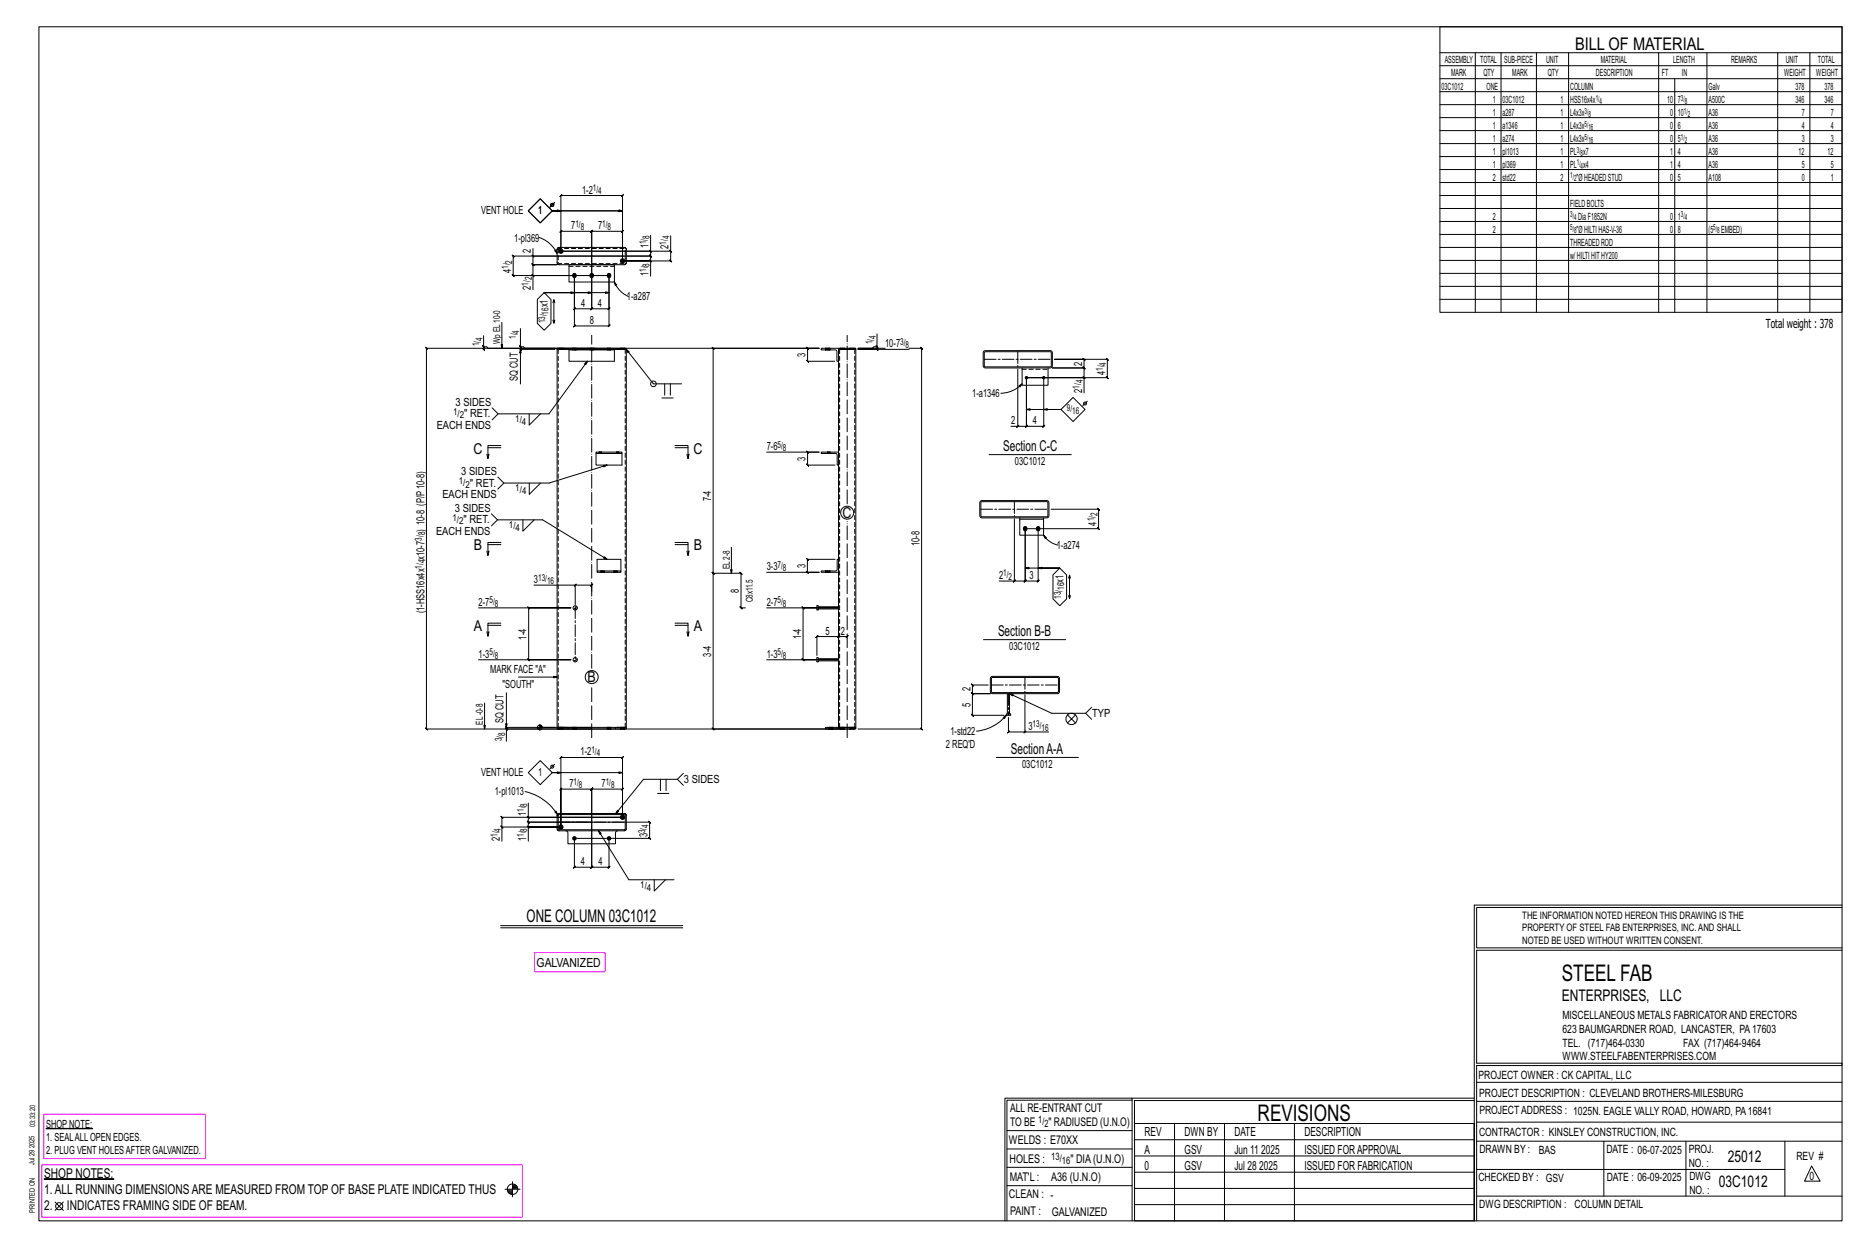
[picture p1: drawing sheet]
<svg xmlns="http://www.w3.org/2000/svg" width="914mm" height="610mm" viewBox="0 0 914 610" stroke-linecap="round" stroke-linejoin="round" font-family="sans-serif">
<g fill="#000" stroke="#000" stroke-width=".49">
<path d="M23 552h22zM22 577h34z"/>
<circle cx="275" cy="123" r="1.1"/>
<circle cx="281" cy="135" r="1"/>
<circle cx="290" cy="135" r="1"/>
<circle cx="298" cy="135" r="1"/>
<circle cx="305" cy="128" r="1.1"/>
<circle cx="502" cy="185" r=".6"/>
<circle cx="511" cy="185" r=".6"/>
<circle cx="502" cy="259" r="1"/>
<circle cx="508" cy="259" r="1"/>
<circle cx="305" cy="400" r="1.1"/>
<circle cx="275" cy="405" r="1.1"/>
<circle cx="281" cy="410" r=".9"/>
<circle cx="298" cy="410" r=".9"/>
</g>
<g fill="none" stroke="#000" stroke-width=".49">
<path d="M19 13h883v584h-883zM705 13h197v140h-197zM705 26h197M705 32h197M705 39h197M722 26v127M735 26v127M752 26v127M768 26v127M812 26v127M820 39v114M836 26v127"/>
<path d="M870 26v127M886 26v127M705 45h197M705 51h197M705 58h197M705 64h197M705 70h197M705 77h197M264 97l6 6-6 6-5-6zM271 99l-2 2M705 83h197M705 89h197"/>
<path d="M705 96h197M264 116a15 15 0 0 1 9 8M275 103h-5h35M318 115v8h-43v-27h-1l1-1v1h30h-1l1-1v1v32v-15l-1 1 1-1h-15l-1 1 1-1v12M328 115v8h-53v-10l-1 1 1-1h15l-1 1 1-1v12h28l1 1-1-1v3M705 102h197M705 108h197M705 115h197M251 125h39v26l-1 1 1-1h-9h1l-1 1v-1v-16v24v1l1-1h-1h17v1l1-1h-1v-24h-47h1l-1-1v1v-10l1 1zM260 125l1 1zM260 134l1 1zM261 122v3h29"/>
<path d="M261 125v5l-1-1 1 1h12h-12l-1-1 1 1v5M272 123v-1l1 2zM273 128v1M273 122h.1M273 129l1 1M273 121h33l1 1v6l-1 2h-32l-1-2v-6zM274 121l-1 1M279 130h22v8h-22zM290 125v26l-1 1 1-1h8v1l1-1h-1v-16h-37v7M301 138l1 1-1 1zM301 138a13 13 0 0 0 7 7M306 121h.1"/>
<path d="M306 129v1M306 121l1 1M307 128l-1 1M318 127l1 1zM318 122l1 1zM318 123v2l1 1-1-1h-28M328 122l1 1zM328 123v5v-1l1 1h-1h-23h13v7M705 121h197M705 127h197M705 134h197M246 158v12"/>
<path d="M263 147l3-4 4 4v11l-4 4-3-4zM266 143h15M271 148v-1l1 1M271 157v1M271 147v11l1-1M290 143h-24h32M705 140h197M705 146h197M236 169l1 1zM237 164v6h1h1h53M237 170v1l-1-1 1 1M254 169l1 1z"/>
<path d="M255 161v9h1h1h15M255 170v1l-1-1 1 1h17M255 171v17M273 171v186h5M274 170h.1M274 171h.1M274 170v1h5h-6M276 170h.1M276 171h.1M279 170h22v1h-22zM279 171v6h22v-6M279 170h-6v1"/>
<path d="M288 177l-19 25h-25l-3-2M301 170h5v1h-5h6M304 170h.1M304 171h.1M306 170h1v1M306 170h.1M306 171h.1M307 171v185h-5M307 171l13 17h14M401 170h-6l1 1-1-1v7v-1l1 1h-1h14M401 170h-52l1 1-1-1v110l1 1-1-1M401 170h-192h-1l1 1v-1v187l-1-1 1 1h204"/>
<path d="M404 170h.1M404 171h.1M406 170h.1M406 171h.1M410 170h-8v1h7l1 6M410 171h9v185h-9zM411 170h.1M411 171h.1M412 170h6v1h-6zM412 170h-2v1M413 170h.1M413 171h.1"/>
<path d="M416 170h.1M416 171h.1M418 170h1v1M418 170h.1M418 171h.1M429 169l1 1zM429 163v7h-1h-1h-7h13M429 170v1v-1l1 1h-1h-9h25M445 170h6l1 1-1-1v187v-1l1 1h-1h-31M482 172h32l1 1v6l-1 1h-32l-1-1zM482 172h32l1 7h-33zM324 195h6"/>
<path d="M325 188v5M328 188v5M498 181v28h-3M499 189l1-1-1 1zM500 188a15 15 0 0 1-10 4M500 180v8h13v-8M511 185v24v-1l-1 1h1h-9l1-1-1 1v-24v24l1-1-1 1h-4M530 184l1 1zM531 185v-5v1l-1-1h1h-16h16v1l-1-1h1v-4l-1-1 1 1h-15h26v-1l1 1h-1v9v-1l1 1h-1h-40h29v7M532 196l-2 2M239 219h6M244 202l-3 3"/>
<path d="M245 218h-6v6v-2M259 202v6l6-6M330 218h7v6v-2M330 219h7M499 208l-1 1zM502 200h17h-8M519 200l6-6 6 6-6 6zM238 222l1 2M247 236l-3 3M259 236v6l6-6M292 221h12v1h-12zM292 222v6h12v-6"/>
<path d="M293 221h.1M293 222h.1M294 221h.1M294 222h.1M297 228l-28 8h-22l-3-3M302 221h.1M302 222h.1M303 221h.1M303 222h.1M336 222l1 2M375 221h26h-6l1 1-1-1v7v-1l1 1h-1h14M405 221h.1"/>
<path d="M405 222h.1M406 221h.1M406 222h.1M410 221h-8v1h8v6M484 222h40M241 251l3 3h22l31 20M244 254l-3 3M256 254v6l5-6M480 245h33v1v7h-1h-32v-1zM480 246l33-1v8h-33zM497 254v30h-8M499 253v1h12v-1"/>
<path d="M499 254v8h12v-8M502 259v25l-1 1 1-1h-5M502 259v25l-1 1 1-1h6v1l1-1h-1v-25M515 249h23h-1l1 1v-1v10l-1-1 1 1h-36M238 270l1 2M239 266h6M245 265h-6v7v-2M292 279h12v1h-12zM292 279v-5h12v5M330 265h7v7v-2M330 266h7M336 270l1 2"/>
<path d="M358 268v12M404 279h.1M404 280h.1M406 279h.1M406 280h.1M409 274h-14v-1l1 1h-1v6v-1l1 1h-1h6h-26M410 274v5h-8v1h8M502 278h17h-11M511 262l1 1zM511 262a11 11 0 0 0 7 5M234 297h45h-20h-1l1 1v-1v26l-1-1 1 1h20h-45M261 286h21v10"/>
<path d="M281 287l1-1zM282 286h8l-1 1 1-1v3M365 297h-2v1l-1-1h1v-17v1l-1-1h1h-14l1 1-1-1v77v-1l1 1h-1h68M375 297h35h-17l1 1-1-1v26v-1l1 1h-1h17h-35M400 296h1v2h-1zM401 297h9M401 298h9M496 285l1-1zM515 281l4-3 3 3v12l-3 3-4-3zM523 283l1-2v2M523 291l1 2M524 281v12v-2"/>
<path d="M238 309l1 2M239 306h6M245 305h-6v6v-2M330 305h7v6v-2M330 306h7M336 309l1 2M415 311l-1 1 1-1h-5h1l-1 1 1-1-1 1v-1h-10l-1 1 1-1v10M481 313h41M248 339v17M254 331h19M400 322h1v2h-1zM401 322h9"/>
<path d="M401 323h9M484 335h-8h-1l1 1v-1v4h-1l1 1v-1h9h-9h-1l1 1v-1v11l-1-1 1 1h16M485 331h33l1 1v7h-1h-33v-1zM485 332l33-1v8h-32zM493 339v10M502 340v18h11M237 344v13M247 356l1 1zM263 356h9M263 356h1M263 357h1M264 357h.1"/>
<path d="M264 354v3M264 356h1M264 355h1M273 356h4M274 356h.1M274 357h.1M276 356h.1M276 357h.1M278 356h23v1h-23zM278 356h-4v1M280 356h.1M280 357h.1"/>
<path d="M282 356h.1M282 357h.1M290 357h-42v6M290 356h-42l-1-1 1 1v1M297 356h.1M297 357h.1M299 356h.1M299 357h.1M301 356h5v1h1v-1M301 357h5M304 356h.1M304 357h.1"/>
<path d="M306 356h.1M306 357h.1M406 356h.1M406 357h.1M408 356h.1M408 357h.1M410 357h-6v-1h6v1h2M411 356h.1M411 357h.1M412 356h6v1h-6zM413 356h.1M413 357h.1"/>
<path d="M416 356h.1M416 357h.1M418 356h.1M418 357h.1M419 356v1h-1M491 351l2-1-1 2zM493 349h2v1h-2zM493 350a22 22 0 0 1-15 8M494 351v7l-1 1 1-1h8M502 358l-1 1zM523 350l2 2 1-2M523 354l2-2 1 2"/>
<path d="M531 349l3 3M534 346l-3 3h-16l-21-10 2 1-2-1v10M264 372l6 6-6 6-5-6zM271 374l-2 2M275 378h-5h35M335 378l-3 3h-17l-14 17M488 371h40M257 387a25 25 0 0 1 16 12v-1M258 399l1 1zM259 393v7h46h-59l-1-1 1 1v5M259 400v2h-1l1 1v-1h31M272 397l1 2z"/>
<path d="M273 398h33l1 1-1 7h-33v-1zM273 398h.1M273 399h33v7h-32zM306 398h.1M306 398v1M322 388h5M323 381v6M326 381v6M332 381l3 3M245 404l1 1zM246 412v-7h29h-16v7M258 404l1 1z"/>
<path d="M273 406h.1M277 406l1 2v5h23v-5l1-2M281 410v14v1l1-1h-1h9l-1 1 1-1v-22h28h-1l1 1v-1v8h-1l1 1v-1zM290 402h-31h-1l1 1v-1v3M290 402v-16l-1 1 1-1h15l-1 1 1-1v14v-29v-1l-1 1h1h-30v-1l-1 1h1v34v-19l-1 1 1-1h15v38l-1 1 1-1h8v1l1-1h-1v-14M293 406l15 24h22M306 406h.1M320 430v6l6-6M245 453h89M245 454h89M722 443v154M722 443h180"/>
<path d="M902 444h-179v20h179M902 465h-179v55h179v1h-179v76M554 538h-61v59M554 537h168M722 538h-167v13M723 539h179M723 530h179M493 553h61M555 550h167v47h-167zM555 558h167M575 550v47M599 550v47"/>
<path d="M634 550v47M723 549h179M723 558h179M785 558v27M825 558v27M874 558v27M251 578v8M251 580h1M493 571h61M493 562h61M555 573h167M555 566h167"/>
<path d="M723 572h151M887 570l4 8h-8zM27 588l4 4M31 588l-4 4M247 582h8M248 582h3M248 583h3M249 583h2M249 584h2M251 581h2M251 580h2M492 597v-60h62v60"/>
<path d="M493 580h61M555 589h167M555 581h167M723 585h179"/>
<circle cx="270" cy="100" r=".7"/>
<circle cx="320" cy="188" r="1.4"/>
<circle cx="531" cy="197" r=".7"/>
<circle cx="415" cy="251" r="3"/>
<circle cx="282" cy="297" r="1.1"/>
<circle cx="282" cy="323" r="1.1"/>
<circle cx="290" cy="331" r="3"/>
<circle cx="264" cy="356" r="1.2"/>
<circle cx="525" cy="352" r="2.8"/>
<circle cx="270" cy="375" r=".7"/>
<circle cx="29" cy="590" r="1.8"/>
<circle cx="251" cy="582" r="2.6"/>
</g>
<path d="M262 466h34v9h-34zM22 545h79v22h-79zM21 570h235v26h-235z" fill="none" stroke="#f0f" stroke-width=".5"/>
<g fill="none" stroke="#000" stroke-width=".49" stroke-dasharray="2 1.4">
<path d="M273 122h.1M273 129h.1M273 121h.1M273 122h33v7h-32zM279 130h22M306 129h.1M306 121h.1M306 122h.1M274 170v1M274 170h.1M275 170v1zM275 170l-1 1"/>
<path d="M275 171h-1M275 170v1M276 170h.1M276 171h.1M276 171v-1M279 171h22zM280 170v1zM280 170h1M281 170l-1 1M281 171v-1v1M281 170v1M282 170v1"/>
<path d="M289 170v1zM289 170h.1M289 170v1M289 171l1-1-1 1M290 170v1M297 170v1zM297 170h1M298 170l-1 1M298 171v-1v1M298 170v1M299 170v1M304 170v1"/>
<path d="M304 170h.1M305 170v1zM305 170l-1 1M305 171h-1M305 170v1M306 170h.1M306 171h.1M306 171v-1M306 171v185M404 170v1M404 170h.1M405 170l-1 1"/>
<path d="M405 171v-1v1M405 170v1M406 170v1M406 170h.1M406 171h.1M406 171v-1M411 170v1M411 170h.1M412 170l-1 1M412 170l1 1zM412 170v1M412 171h.1"/>
<path d="M413 170v1M413 170h.1M413 171h.1M413 171v-1M416 170v1M416 170h.1M417 170l-1 1M417 170v1zM417 171h.1M417 170v1M418 170v1M418 170h.1"/>
<path d="M418 171h.1M418 171v-1M418 171v185M500 181h13M293 221v1M293 221h.1M294 221l-1 1M294 221v1zM294 222h.1M294 221v1M294 221h.1M294 222v-1"/>
<path d="M302 221v1M302 221h.1M302 221l1 1zM302 222h.1M303 221v1M303 221h.1M303 222h.1M303 222v-1M405 221v1M405 221h.1M406 221v1zM406 221l-1 1"/>
<path d="M406 222h-1M406 221v1M406 221h.1M406 222h.1M406 222v-1M295 279v1l1-1M296 279v1zM302 279l-1 1 1-1M302 279v1zM404 279h.1M404 279v1M405 279v1l1-1"/>
<path d="M406 280v-1M294 280v-1M295 280v-1M295 280l1-1M296 280h.1M300 280v-1M301 280v-1M302 280v-1M302 280h.1M404 280h.1M404 280v-1M405 280v-1"/>
<path d="M405 280l1-1M406 280h.1M273 356v-185M274 356v1M274 356h.1M275 356v1zM275 356l-1 1M275 357h-1M275 356v1M276 356h.1M276 357h.1M276 357v-1"/>
<path d="M280 356v1M280 356h.1M281 356l-1 1M281 356l1 1zM281 356v1M281 357h.1M282 356v1M282 356h.1M282 357h.1M282 357v-1M297 356v1M297 356h.1"/>
<path d="M298 356l-1 1M298 356v1zM298 356v1M298 357h.1M299 356v1M299 356h.1M299 357h.1M299 357v-1M304 356v1M304 356h.1M305 356v1zM305 356l-1 1"/>
<path d="M305 357h-1M305 356v1M306 356h.1M306 357h.1M306 357v-1M406 356v1M406 356h.1M407 356v1zM407 356l-1 1M407 357h-1M407 356v1M408 356h.1"/>
<path d="M408 357h.1M408 357v-1M411 356v-185M411 356v1M411 356h.1M412 356l-1 1M412 356l1 1zM412 356v1M412 357h.1M413 356v1M413 356h.1M413 357h.1"/>
<path d="M413 357v-1M416 356v1M416 356h.1M417 356l-1 1M417 356v1zM417 357h.1M417 356v1M418 356v1M418 356h.1M418 357h.1M418 357v-1M273 399h.1"/>
<path d="M273 398h.1M274 398h-1M306 398h.1M307 399h-1M273 405v1M273 406h.1M273 406h1M306 406h.1M306 406l1-1"/>
<circle cx="282" cy="297" r=".5"/>
<circle cx="282" cy="323" r=".5"/>
</g>
<path d="M415 246v-82M290 327v-163M290 361v-25M415 361v-106" fill="none" stroke="#000" stroke-width=".49" stroke-dasharray="6.8 1 0 1"/>
<path d="M482 176h33M498 172v7M480 249h33M497 245v8M282 297v26M485 335h33M494 339v11M502 331v8M273 402h33" fill="none" stroke="#000" stroke-width=".49" stroke-dasharray="5.8 1 1 1"/>
<g font-size="11.2">
<text x="764" y="480">STEEL FAB</text>
<text x="616" y="548">REVISIONS</text>
</g>
<g font-size="8.6">
<text x="771" y="24">BILL OF MATERIAL</text>
<text x="258" y="451">ONE COLUMN 03C1012</text>
</g>
<g font-size="7.9">
<text x="765" y="490">ENTERPRISES, LLC</text>
<text x="846" y="569">25012</text>
<text x="841" y="581">03C1012</text>
</g>
<g font-size="7.3">
<text x="232" y="222">C</text>
<text x="339" y="222">C</text>
<text x="491" y="221">Section C-C</text>
<text x="412" y="253">C</text>
<text x="232" y="269">B</text>
<text x="340" y="269">B</text>
<text x="232" y="309">A</text>
<text x="340" y="309">A</text>
<text x="489" y="311">Section B-B</text>
<text x="288" y="334">B</text>
<text x="495" y="369">SectionA-A</text>
</g>
<g font-size="6.6">
<text x="22" y="576">SHOP NOTES:</text>
<text x="22" y="584">1.ALL RUNNING DIMENSIONSARE MEASURED FROM TOP OF BASE PLATE INDICATED THUS</text>
<text x="22" y="592">2.</text>
<text x="33" y="592">INDICATES FRAMING SIDE OF BEAM.</text>
</g>
<g font-size="6.1">
<text x="864" y="161">Total weight : 378</text>
<text x="263" y="473">GALVANIZED</text>
<text x="560" y="556">REV</text>
<text x="580" y="556">DWN BY</text>
<text x="604" y="556">DATE</text>
<text x="639" y="556">DESCRIPTION</text>
<text x="560" y="564">A</text>
<text x="580" y="564">GSV</text>
<text x="604" y="564">Jun 11</text>
<text x="617" y="564">2025</text>
<text x="639" y="564">ISSUED FORAPPROVAL</text>
<text x="560" y="572">0</text>
<text x="580" y="572">GSV</text>
<text x="604" y="572">Jul 28</text>
<text x="616" y="572">2025</text>
<text x="639" y="572">ISSUED FOR FABRICATION</text>
</g>
<g font-size="5.9">
<text x="494" y="560">WELDS : E70XX</text>
<text x="494" y="569">HOLES :</text>
<text x="524" y="569">&quot; DIA(U.N.O)</text>
<text x="494" y="578">MAT'L :</text>
<text x="515" y="578">A36 (U.N.O)</text>
<text x="494" y="586">CLEAN : -</text>
<text x="495" y="595">PAINT :</text>
<text x="515" y="595">GALVANIZED</text>
</g>
<g font-size="5.8">
<text x="494" y="544">ALL RE-ENTRANT CUT</text>
<text x="494" y="551">TO BE</text>
<text x="513" y="551">&quot; RADIUSED (U.N.O)</text>
</g>
<g font-size="5.6">
<text x="765" y="499">MISCELLANEOUS METALS FABRICATORAND ERECTORS</text>
<text x="765" y="505">623 BAUMGARDNER ROAD, LANCASTER, PA17603</text>
<text x="765" y="512">TEL. (717)464-0330</text>
<text x="824" y="512">FAX (717)464-9464</text>
<text x="765" y="519">WWW.STEELFABENTERPRISES.COM</text>
<text x="724" y="528">PROJECT OWNER : CK CAPITAL, LLC</text>
<text x="724" y="537">PROJECT DESCRIPTION : CLEVELAND BROTHERS-MILESBURG</text>
<text x="724" y="545">PROJECTADDRESS : 1025N. EAGLE VALLY ROAD, HOWARD, PA16841</text>
<text x="724" y="556">CONTRACTOR : KINSLEY CONSTRUCTION, INC.</text>
<text x="724" y="564">DRAWN BY :</text>
<text x="753" y="564">BAS</text>
<text x="786" y="564">DATE : 06-07-2025</text>
<text x="827" y="564">PROJ.</text>
<text x="879" y="568">REV #</text>
<text x="827" y="571">NO. :</text>
<text x="724" y="578">CHECKED BY : GSV</text>
<text x="787" y="578">DATE : 06-09-2025</text>
<text x="827" y="578">DWG</text>
<text x="886" y="578">0</text>
<text x="827" y="584">NO. :</text>
<text x="724" y="591">DWG DESCRIPTION : COLUMN DETAIL</text>
</g>
<g font-size="5.5">
<text x="285" y="95">1-2</text>
<text x="236" y="105">VENT HOLE</text>
<text x="263" y="105">1</text>
<text x="280" y="112">7</text>
<text x="293" y="112">7</text>
<text x="252" y="118">1-pl369</text>
<text x="260" y="124" transform="rotate(-90 260 124)">2</text>
<text x="317" y="122" transform="rotate(-90 317 122)">1</text>
<text x="327" y="122" transform="rotate(-90 327 122)">2</text>
<text x="250" y="134" transform="rotate(-90 250 134)">4</text>
<text x="317" y="135" transform="rotate(-90 317 135)">1</text>
<text x="260" y="142" transform="rotate(-90 260 142)">2</text>
<text x="307" y="147">1-a287</text>
<text x="268" y="150" transform="rotate(-90 268 150)">x1</text>
<text x="284" y="150">4</text>
<text x="293" y="150">4</text>
<text x="289" y="158">8</text>
<text x="433" y="170">10-7</text>
<text x="394" y="175" transform="rotate(-90 394 175)">3</text>
<text x="530" y="179" transform="rotate(-90 530 179)">2</text>
<text x="541" y="183" transform="rotate(-90 541 183)">4</text>
<text x="253" y="186" transform="rotate(-90 253 186)">SQ CUT</text>
<text x="476" y="194">1-a1346</text>
<text x="530" y="192" transform="rotate(-90 530 192)">2</text>
<text x="223" y="199">3 SIDES</text>
<text x="214" y="210">EACH ENDS</text>
<text x="227" y="204">&quot; RET.</text>
<text x="495" y="208">2</text>
<text x="506" y="208">4</text>
<text x="375" y="220">7-6</text>
<text x="394" y="225" transform="rotate(-90 394 225)">3</text>
<text x="497" y="227">03C1012</text>
<text x="226" y="233">3 SIDES</text>
<text x="230" y="238">&quot; RET.</text>
<text x="217" y="244">EACH ENDS</text>
<text x="348" y="245" transform="rotate(-90 348 245)">7-4</text>
<text x="223" y="251">3 SIDES</text>
<text x="227" y="256">&quot; RET.</text>
<text x="537" y="257" transform="rotate(-90 537 257)">4</text>
<text x="208" y="260" transform="rotate(-90 208 260)">) 10-8 (P/P10-8)</text>
<text x="213" y="262">EACH ENDS</text>
<text x="450" y="267" transform="rotate(-90 450 267)">10-8</text>
<text x="517" y="269">1-a274</text>
<text x="208" y="274" transform="rotate(-90 208 274)">x10-7</text>
<text x="375" y="279">3-3</text>
<text x="394" y="278" transform="rotate(-90 394 278)">3</text>
<text x="261" y="285">3</text>
<text x="489" y="283">2</text>
<text x="504" y="283">3</text>
<text x="521" y="285" transform="rotate(-90 521 285)">x1</text>
<text x="362" y="290" transform="rotate(-90 362 290)">8</text>
<text x="234" y="296">2-7</text>
<text x="375" y="296">2-7</text>
<text x="208" y="300" transform="rotate(-90 208 300)">(1-HSS16x4x</text>
<text x="404" y="310">5</text>
<text x="412" y="310">2</text>
<text x="258" y="313" transform="rotate(-90 258 313)">1-4</text>
<text x="392" y="313" transform="rotate(-90 392 313)">1-4</text>
<text x="494" y="318">03C1012</text>
<text x="234" y="322">1-3</text>
<text x="348" y="321" transform="rotate(-90 348 321)">3-4</text>
<text x="375" y="322">1-3</text>
<text x="240" y="329">MARK FACE &quot;A&quot;</text>
<text x="246" y="337">&quot;SOUTH&quot;</text>
<text x="475" y="338" transform="rotate(-90 475 338)">2</text>
<text x="475" y="346" transform="rotate(-90 475 346)">5</text>
<text x="246" y="354" transform="rotate(-90 246 354)">SQ CUT</text>
<text x="535" y="351">TYP</text>
<text x="465" y="360">1-std22</text>
<text x="503" y="357">3</text>
<text x="284" y="370">1-2</text>
<text x="463" y="366">2 REQ'D</text>
<text x="500" y="376">03C1012</text>
<text x="236" y="380">VENT HOLE</text>
<text x="263" y="380">1</text>
<text x="335" y="383">3 SIDES</text>
<text x="242" y="389">1-pl1013</text>
<text x="279" y="385">7</text>
<text x="294" y="385">7</text>
<text x="258" y="399" transform="rotate(-90 258 399)">1</text>
<text x="245" y="412" transform="rotate(-90 245 412)">2</text>
<text x="258" y="412" transform="rotate(-90 258 412)">1</text>
<text x="317" y="410" transform="rotate(-90 317 410)">3</text>
<text x="284" y="423">4</text>
<text x="293" y="423">4</text>
<text x="23" y="552">SHOPNOTE:</text>
<text x="23" y="558">1. SEALALLOPEN EDGES.</text>
<text x="23" y="565">2. PLUG VENT HOLESAFTER GALVANIZED.</text>
</g>
<g font-size="5">
<text x="745" y="450">THE INFORMATION NOTED HEREON THIS DRAWING IS THE</text>
<text x="745" y="456">PROPERTY OF STEEL FAB ENTERPRISES, INC.AND SHALL</text>
<text x="745" y="462">NOTED BE USED WITHOUT WRITTEN CONSENT.</text>
<text x="508" y="550">1/</text>
<text x="511" y="551">2</text>
<text x="515" y="568">13/</text>
<text x="520" y="570">16</text>
</g>
<g font-size="4.9">
<text x="707" y="31">ASSEMBLY</text>
<text x="725" y="31">TOTAL</text>
<text x="736" y="31">SUB-PIECE</text>
<text x="757" y="31">UNIT</text>
<text x="784" y="31">MATERIAL</text>
<text x="819" y="31">LENGTH</text>
<text x="847" y="31">REMARKS</text>
<text x="874" y="31">UNIT</text>
<text x="890" y="31">TOTAL</text>
<text x="710" y="37">MARK</text>
<text x="726" y="37">QTY</text>
<text x="740" y="37">MARK</text>
<text x="758" y="37">QTY</text>
<text x="781" y="37">DESCRIPTION</text>
<text x="814" y="37">FT</text>
<text x="823" y="37">IN</text>
<text x="873" y="37">WEIGHT</text>
<text x="889" y="37">WEIGHT</text>
<text x="706" y="44">03C1012</text>
<text x="728" y="44">ONE</text>
<text x="769" y="44">COLUMN</text>
<text x="836" y="44">Galv</text>
<text x="879" y="44">378</text>
<text x="893" y="44">378</text>
<text x="731" y="50">1</text>
<text x="736" y="50">03C1012</text>
<text x="764" y="50">1</text>
<text x="769" y="50">HSS16x4x</text>
<text x="816" y="50">10</text>
<text x="821" y="50">7</text>
<text x="836" y="50">A500C</text>
<text x="879" y="50">346</text>
<text x="893" y="50">346</text>
<text x="731" y="57">1</text>
<text x="736" y="57">a287</text>
<text x="764" y="57">1</text>
<text x="769" y="57">L4x3x</text>
<text x="818" y="57">0</text>
<text x="821" y="57">10</text>
<text x="836" y="57">A36</text>
<text x="882" y="57">7</text>
<text x="896" y="57">7</text>
<text x="731" y="63">1</text>
<text x="736" y="63">a1346</text>
<text x="764" y="63">1</text>
<text x="769" y="63">L4x3x</text>
<text x="818" y="63">0</text>
<text x="821" y="63">6</text>
<text x="836" y="63">A36</text>
<text x="882" y="63">4</text>
<text x="896" y="63">4</text>
<text x="731" y="69">1</text>
<text x="736" y="69">a274</text>
<text x="764" y="69">1</text>
<text x="769" y="69">L4x3x</text>
<text x="818" y="69">0</text>
<text x="821" y="69">5</text>
<text x="836" y="69">A36</text>
<text x="882" y="69">3</text>
<text x="896" y="69">3</text>
<text x="731" y="76">1</text>
<text x="736" y="76">pl1013</text>
<text x="764" y="76">1</text>
<text x="769" y="76">PL x7</text>
<text x="818" y="76">1</text>
<text x="821" y="76">4</text>
<text x="836" y="76">A36</text>
<text x="880" y="76">12</text>
<text x="895" y="76">12</text>
<text x="731" y="82">1</text>
<text x="736" y="82">pl369</text>
<text x="764" y="82">1</text>
<text x="769" y="82">PL x4</text>
<text x="818" y="82">1</text>
<text x="821" y="82">4</text>
<text x="836" y="82">A36</text>
<text x="882" y="82">5</text>
<text x="896" y="82">5</text>
<text x="731" y="88">2</text>
<text x="736" y="88">std22</text>
<text x="764" y="88">2</text>
<text x="772" y="88">&quot;ØHEADEDSTUD</text>
<text x="818" y="88">0</text>
<text x="821" y="88">5</text>
<text x="836" y="88">A108</text>
<text x="882" y="88">0</text>
<text x="896" y="88">1</text>
<text x="769" y="101">FIELDBOLTS</text>
<text x="731" y="107">2</text>
<text x="772" y="107">DiaF1852N</text>
<text x="818" y="107">0</text>
<text x="821" y="107">1</text>
<text x="731" y="114">2</text>
<text x="772" y="114">&quot;ØHILTIHAS-V-36</text>
<text x="818" y="114">0</text>
<text x="821" y="114">8</text>
<text x="836" y="114">(5</text>
<text x="843" y="114">EMBED)</text>
<text x="769" y="120">THREADEDROD</text>
<text x="769" y="127">w/HILTIHITHY200</text>
</g>
<g font-size="4.7">
<text x="290" y="93">1/</text>
<text x="293" y="95">4</text>
<text x="282" y="111">1/</text>
<text x="284" y="113">8</text>
<text x="295" y="111">1/</text>
<text x="297" y="113">8</text>
<text x="316" y="119" transform="rotate(-90 316 119)">1/</text>
<text x="318" y="117" transform="rotate(-90 318 117)">8</text>
<text x="326" y="120" transform="rotate(-90 326 120)">1/</text>
<text x="328" y="117" transform="rotate(-90 328 117)">4</text>
<text x="249" y="132" transform="rotate(-90 249 132)">1/</text>
<text x="251" y="129" transform="rotate(-90 251 129)">2</text>
<text x="318" y="130" transform="rotate(-90 318 130)">8</text>
<text x="260" y="137" transform="rotate(-90 260 137)">2</text>
<text x="316" y="133" transform="rotate(-90 316 133)">1/</text>
<text x="259" y="140" transform="rotate(-90 259 140)">1/</text>
<text x="269" y="154" transform="rotate(-90 269 154)">16</text>
<text x="267" y="158" transform="rotate(-90 267 158)">13/</text>
<text x="236" y="167" transform="rotate(-90 236 167)">4</text>
<text x="253" y="166" transform="rotate(-90 253 166)">1/</text>
<text x="254" y="163" transform="rotate(-90 254 163)">4</text>
<text x="429" y="166" transform="rotate(-90 429 166)">4</text>
<text x="234" y="169" transform="rotate(-90 234 169)">1/</text>
<text x="245" y="168" transform="rotate(-90 245 168)">Wp EL10-0</text>
<text x="427" y="168" transform="rotate(-90 427 168)">1/</text>
<text x="441" y="169">3/</text>
<text x="443" y="170">8</text>
<text x="541" y="179" transform="rotate(-90 541 179)">4</text>
<text x="540" y="181" transform="rotate(-90 540 181)">1/</text>
<text x="528" y="190" transform="rotate(-90 528 190)">1/</text>
<text x="530" y="188" transform="rotate(-90 530 188)">4</text>
<text x="222" y="203">1/</text>
<text x="522" y="201">9/</text>
<text x="525" y="203">16</text>
<text x="225" y="205">2</text>
<text x="252" y="206">1/</text>
<text x="255" y="208">4</text>
<text x="381" y="219">5/</text>
<text x="383" y="221">8</text>
<text x="225" y="237">1/</text>
<text x="228" y="239">2</text>
<text x="252" y="240">1/</text>
<text x="256" y="242">4</text>
<text x="221" y="255">1/</text>
<text x="225" y="257">2</text>
<text x="536" y="255" transform="rotate(-90 536 255)">1/</text>
<text x="537" y="252" transform="rotate(-90 537 252)">2</text>
<text x="208" y="262" transform="rotate(-90 208 262)">8</text>
<text x="249" y="258">1/</text>
<text x="252" y="260">4</text>
<text x="207" y="265" transform="rotate(-90 207 265)">3/</text>
<text x="208" y="276" transform="rotate(-90 208 276)">4</text>
<text x="207" y="278" transform="rotate(-90 207 278)">1/</text>
<text x="357" y="278" transform="rotate(-90 357 278)">EL2-8</text>
<text x="381" y="278">7/</text>
<text x="383" y="279">8</text>
<text x="263" y="284">13/</text>
<text x="268" y="286">16</text>
<text x="491" y="282">1/</text>
<text x="494" y="284">2</text>
<text x="519" y="293" transform="rotate(-90 519 293)">13/</text>
<text x="521" y="289" transform="rotate(-90 521 289)">16</text>
<text x="240" y="295">5/</text>
<text x="242" y="297">8</text>
<text x="368" y="295" transform="rotate(-90 368 295)">C8x11.5</text>
<text x="381" y="295">5/</text>
<text x="383" y="297">8</text>
<text x="240" y="321">5/</text>
<text x="242" y="322">8</text>
<text x="381" y="321">5/</text>
<text x="383" y="322">8</text>
<text x="236" y="355" transform="rotate(-90 236 355)">EL-0-8</text>
<text x="505" y="356">13/</text>
<text x="510" y="358">16</text>
<text x="246" y="363" transform="rotate(-90 246 363)">3/</text>
<text x="247" y="360" transform="rotate(-90 247 360)">8</text>
<text x="289" y="368">1/</text>
<text x="292" y="370">4</text>
<text x="281" y="384">1/</text>
<text x="296" y="384">1/</text>
<text x="283" y="385">8</text>
<text x="299" y="385">8</text>
<text x="258" y="395" transform="rotate(-90 258 395)">8</text>
<text x="256" y="397" transform="rotate(-90 256 397)">1/</text>
<text x="245" y="407" transform="rotate(-90 245 407)">4</text>
<text x="258" y="407" transform="rotate(-90 258 407)">8</text>
<text x="316" y="408" transform="rotate(-90 316 408)">3/</text>
<text x="317" y="405" transform="rotate(-90 317 405)">4</text>
<text x="243" y="410" transform="rotate(-90 243 410)">1/</text>
<text x="256" y="410" transform="rotate(-90 256 410)">1/</text>
<text x="313" y="434">1/</text>
<text x="317" y="436">4</text>
</g>
<g font-size="4.2">
<text x="781" y="49">1/</text>
<text x="783" y="51">4</text>
<text x="823" y="49">3/</text>
<text x="825" y="51">8</text>
<text x="776" y="56">3/</text>
<text x="778" y="57">8</text>
<text x="824" y="56">1/</text>
<text x="826" y="57">2</text>
<text x="776" y="62">5/</text>
<text x="778" y="63">16</text>
<text x="776" y="68">5/</text>
<text x="778" y="70">16</text>
<text x="823" y="68">1/</text>
<text x="825" y="70">2</text>
<text x="772" y="75">3/</text>
<text x="774" y="76">8</text>
<text x="772" y="81">1/</text>
<text x="774" y="82">4</text>
<text x="769" y="87">1/</text>
<text x="770" y="89">2</text>
<text x="769" y="106">3/</text>
<text x="770" y="108">4</text>
<text x="823" y="106">3/</text>
<text x="825" y="108">4</text>
<text x="769" y="113">5/</text>
<text x="839" y="113">5/</text>
<text x="770" y="114">8</text>
<text x="841" y="114">8</text>
</g>
<g font-size="3.7">
<text x="17" y="551" transform="rotate(-90 17 551)">03:33:20</text>
<text x="17" y="562" transform="rotate(-90 17 562)">2025</text>
<text x="17" y="570" transform="rotate(-90 17 570)">Jul 29</text>
<text x="17" y="593" transform="rotate(-90 17 593)">PRINTED ON</text>
</g>
</svg>
